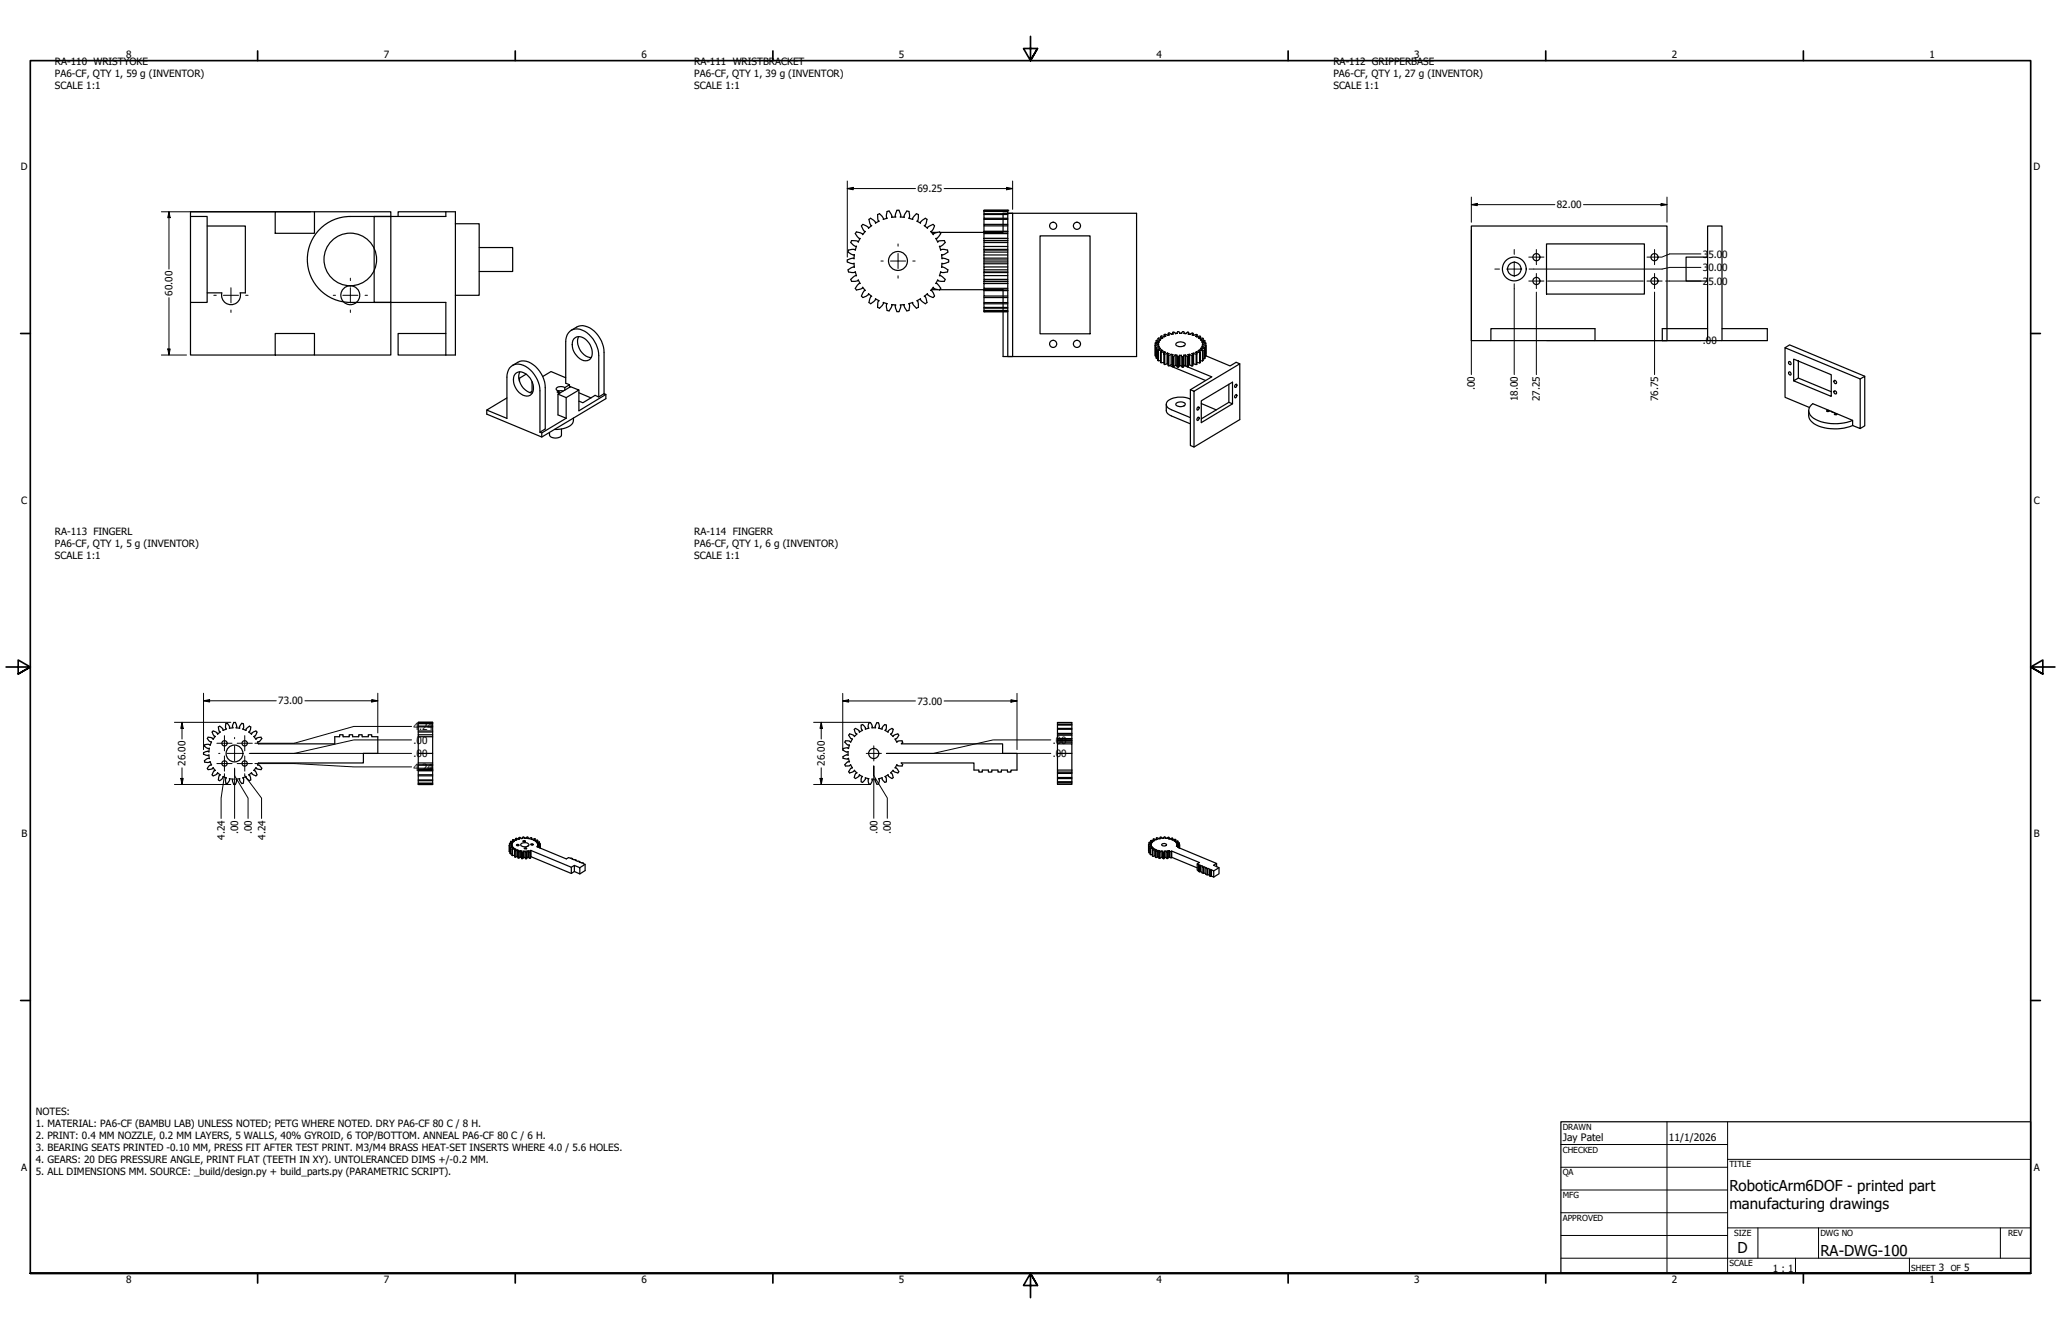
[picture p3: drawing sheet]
<svg xmlns="http://www.w3.org/2000/svg" width="864mm" height="559mm" viewBox="0 0 864 559" stroke-linecap="round" stroke-linejoin="round" font-family="sans-serif">
<!-- layer: Visible (ANSI) -->
<g fill="none" stroke="#000" stroke-width=".51">
<path d="M79.8 90.7h7v36h-7zM86.8 94.7h16v28h-2.2a4 4 0 0 1-3.8 4.9 4 4 0 0 1-3.8-4.9h-6.2M115.3 88.7h-35.5v2M115.3 88.7h16.5v9h-16.5zM131.8 88.7h32v2M156.8 90.7h7v36h-7zM186.8 88.7h-20v2M186.8 88.7v2h-40a18 18 0 0 0-18 18 18 18 0 0 0 18 18h40v22M186.8 88.7h4v60h-4M190.8 93.7h10v30h-10M360.4 99.9l-.7 1.5a2.68 2.68 0 0 0-2.9-.6l-.3 .8a2.79 2.79 0 0 0 2.4 1.5l-.5 1.7a2.83 2.83 0 0 0-2.9-.1l-.2 .9a2.84 2.84 0 0 0 2.7 1.1l-.2 1.7M361.6 94l-.7 .6a2.84 2.84 0 0 0 1.7 2.4l-1.1 1.3a2.92 2.92 0 0 0-2.6-1.1l-.5 .7a2.8 2.8 0 0 0 2 2"/>
<path d="M361.6 94a2.79 2.79 0 0 1 2.3 1.6l1.3-1.1M364.8 91.4a2.8 2.8 0 0 1 2 2.1l1.5-.8M364.8 91.4l-.7 .5a2.92 2.92 0 0 0 1.2 2.7M367.7 89.9l.2 2.1 .5 .6M371.7 88.6l.9-.2a2.82 2.82 0 0 1 1 2.7l1.7-.2a2.86 2.86 0 0 1 .6-2.8h.8a2.66 2.66 0 0 1 .6 2.8l1.6 .2a2.72 2.72 0 0 1 1.1-2.7l.8 .2a2.83 2.83 0 0 1 0 2.8l1.6 .5a2.79 2.79 0 0 1 1.6-2.4l.8 .4a2.68 2.68 0 0 1-.6 2.7M371.7 88.6a2.7 2.7 0 0 0 0 2.8l-1.6 .5a2.56 2.56 0 0 0-1.8-2.3l-.6 .3M384.2 92.7l1.5 .8a2.8 2.8 0 0 1 2-2.1l.7 .5-.5 2.1-.6 .6M387.3 94.5l1.3 1.1a2.79 2.79 0 0 1 2.4-1.6l.6 .6a2.76 2.76 0 0 1-1.6 2.4l1.1 1.3a2.44 2.44 0 0 1 2.7-.9l.4 .5a2.87 2.87 0 0 1-2.1 2M390.3 97.3h2.5M392.1 99.9l.8 1.5 .7-.5 2.1-.1 .4 .8a3 3 0 0 1-2.5 1.6l.6 1.6a2.78 2.78 0 0 1 2.9 0l.1 .8a2.82 2.82 0 0 1-2.7 1.1l.2 1.7M393.8 97.3h26.5v-8h4v60.1M412.3 88.1h10v.3h-10z"/>
<path d="M412.3 88.4l10 .2v.7M412.3 88.6v.9h10M412.3 89.5v.4h10M412.3 89.9v1.5h10M412.3 91.4v.5h10M412.3 99.9h10zM412.3 97.9v2.9h10h-10v.8h10M412.3 91.9v2.1M412.3 94.6v2.6M412.3 88.1h10M422.3 96.9h-10l10 .1M422.3 94h-10v.6h10"/>
<path d="M422.3 97.2h-10v.7h10M422.3 88.4v.2M435.8 98.8h21v41h-21zM616.5 94.7h82v48h-30.2v-5h-43.6v5h-8.2zM715.5 94.7h6.1v48h-6.1zM200.8 103.7h14v10h-14M355 109.7a2.86 2.86 0 0 0 2.8 .6l.2 1.7a2.82 2.82 0 0 0-2.6 1l.1 .9a2.9 2.9 0 0 0 2.9 0l.5 1.6M355 108.9v.8M357.9 108.4a2.74 2.74 0 0 0-2.9 .5M358.9 115.5a2.65 2.65 0 0 0-2.4 1.5l.3 .9a3 3 0 0 0 2.9-.6M359.6 117.2l.8 1.5a2.88 2.88 0 0 0-2 2.1l.4 .7 2.1-.5 .6-.7 1.1 1.4a2.76 2.76 0 0 0-1.7 2.3l.7 .6M392.9 117.3l-.8 1.4a2.96 2.96 0 0 1 2.1 2.1l-.5 .7-2.1-.5-.6-.7-1 1.4a2.84 2.84 0 0 1 1.6 2.3l-.6 .6a2.76 2.76 0 0 1-2.4-1.6l-1.3 1.1"/>
<path d="M393.6 115.5a2.65 2.65 0 0 1 2.4 1.5l-.3 .8a2.68 2.68 0 0 1-2.8-.5M394.7 108.4a2.61 2.61 0 0 1 2.8 .5M397.5 108.9v.8M397.5 109.7a2.87 2.87 0 0 1-2.8 .6l-.2 1.7a2.84 2.84 0 0 1 2.7 1l-.2 .9a2.83 2.83 0 0 1-2.9 0l-.4 1.6M412.3 113v.9h10M412.3 117v.9h10h-10v.8h10h-10v2.1h10M412.3 104.5v.3h10M412.3 104.8v.8h10M412.3 108.1v2.4M412.3 101.6v2.9M412.3 105.6v2.5M412.3 110.5v1.3"/>
<path d="M412.3 113.9v1.5M412.3 103.3h10M412.3 106.8h10M412.3 114.2h10M412.3 104.5h10M412.3 108.9h10M412.3 109.7h10M412.3 108.1h10M412.3 110.5h10M422.3 111.8h-10v1.2h10M422.3 115.4h-10v1.6h10M648 102.2h41v21h-41z"/>
<path d="M715.5 107.7h-9v10h9M79.8 126.7v22h35.5M115.3 139.7h16.5v9h-16.5zM163.8 126.7v22h-32M186.8 139.7h-20v9h20M239.3 138.4a7 7 0 0 1 10.6 1.3l2.1 3.2 1 3.5 .1 18.5M364.8 127.3a2.91 2.91 0 0 0 2-2.1l1.6 .8-.5 .6-.2 2.2 .9 .3a2.79 2.79 0 0 0 1.5-2.4l1.6 .5a2.76 2.76 0 0 0 0 2.8M365.2 124.1l-1.3-1.1a2.79 2.79 0 0 1-2.3 1.7M365.3 124.1a2.48 2.48 0 0 0-1 2.8l.5 .3M375.3 127.7l-1.7-.1a2.84 2.84 0 0 1-1 2.6l-.9-.1M375.3 127.8a2.63 2.63 0 0 0 .5 2.8h.9l.7-2.1-.1-.7M377.2 127.7l1.7-.1a2.82 2.82 0 0 0 1.1 2.6l.8-.1"/>
<path d="M382.4 126.7l-1.6 .5a2.9 2.9 0 0 1 .1 2.8M382.5 126.7a2.65 2.65 0 0 0 1.5 2.4l.8-.3a2.63 2.63 0 0 0-.6-2.8l1.5-.8a2.96 2.96 0 0 0 2 2.1M387.3 124.1l.6 .6 .5 2-.7 .5M390.3 121.3h2.5M393.8 121.3h26.5v28.1h55.9v-60.1h-53.9v60.1M412.3 120.8v.7h10M412.3 121.7v2.3h10M412.3 124v.7h10M412.3 124.7v2h10M412.3 126.7v.6h10M412.3 127.3v1.5h10M412.3 128.8v.3h10"/>
<path d="M412.3 129.1v.9h10M412.3 130l10 .2M412.3 130.2v.4h10h-10M412.3 121.5v.2M422.3 121.7h-10h10M489.5 139.6l.3 .6M490.9 140l-1-.6-.4 .2v.8M491.4 139.5v.4M491.4 139.9l-.5 .1M492.5 139.8h.1M492.6 139.6l-.7-.5-.5 .1v.6M494.4 139.5l-.5-.6h-.4l-.2 .7-.8 .2"/>
<path d="M494.4 139.6h.6M495 139.5l.6-.6h.4l.1 .8 .8 .1M496.9 139.6l.7-.5 .4 .1v.6M498 140l.7 .1M498.1 139.5v.5M498.6 140l1-.5 .3 .1v.9M499.9 139.6l-.2 .7M715.5 137.7h-19v5h19M721.6 137.7h18.9v5h-18.9M214.7 153.1a6.9 6.9 0 0 1 10.5 1.3l2.2 3.3 .8 2.3 .3 2.4v17.3l-2.2 1.3M216.3 156.3a4.5 4.5 0 0 1 5.8 2.1 5.4 5.4 0 0 1 0 7.2 5.1 5.1 0 0 1-6.3-3.7l-.6-1.9a4 4 0 0 1 1.1-3.7zM217.7 158.4v1.3"/>
<path d="M217.8 155.8a6.8 6.8 0 0 0 5.3 8.8M220.5 156.7l-2.8 1.7-.3-.1M222.9 159.9v4l-.8 .6M227.4 157.7l3.5-2.1 6.1 2.6M240.4 142a3.7 3.7 0 0 1 5.7 .8 6.1 6.1 0 0 1 1.2 7.6 3.9 3.9 0 0 1-5.7-1.5 6.1 6.1 0 0 1-1.2-6.9zM242.4 141a6.8 6.8 0 0 0 5.3 8.8M484.1 144.6v4.6zM484.1 143.8l1.2 .2M484.1 144.8l1.3 .1M484.1 149.2h.3M484.4 145.6l.2 4.6zM484.4 142.7l1.1 .4"/>
<path d="M484.6 145.8h1.2M484.6 150.2h.5M485.1 146.6l.2 4.5zM485.2 141.8l1 .4M485.3 144.3l-1.2 .3M485.3 144l.2 .4zM485.4 145.3l.1-.5v.5M485.5 145.3l-1.1 .3M485.5 143.1v.4zM485.5 144.8v.5M485.6 143.5l-1.5 .1v1M486 145.7l.3 .4-1.2 .5"/>
<path d="M486 146.2v-.5l-.2 .5M486.2 142.4l.1-.2-.3 .4h-1.4l-.2 .9M486.3 147.4l.2 .2v4.4l-.2-.2zM486.3 151.1h-1M486.3 140.9l.8 .5M486.7 146.6l-1.4 .1M486.7 146.6l.5 .3-.9 .5M486.7 147.1v-.5v.5M487.1 141.6l.2-.1-.5 .3-1.3-.2-.3 .9M487.7 148.2l.4 .1v4.4l-.4-.2zM487.7 151.8l-1.2 .2M487.7 147.4l-1.2 .2"/>
<path d="M487.8 147.3l.6 .3-.7 .6M487.8 148v-.7l-.1 .8M487.8 141l-1.1-.3-.4 .2v.8M487.8 140.1l.5 .7M488.3 140.9l.2-.1-.7 .2M489.1 147.9l.7 .2-.4 .7M489.1 147.9v4.4zM489.1 152.3l-1 .4M489.1 148l-1 .3M489.1 152.3l.3 .3M489.1 152.2l.3 .1M489.4 148.8l.4 .1v4.4l-.4-.1z"/>
<path d="M489.8 140.3l-.5 .2-1.1-.5-.4 .1v.9M490.2 153.1l14.9 6.3M490.7 152.8l-.9 .5M490.7 148.5l-.9 .4M490.7 152.7l.5 .1M491.2 148.9l.1 4.7M491.3 149.2l.4 .1v4.4l-.4-.1zM491.3 149.2l.2-.7-.8-.1v4.4M492.4 153.1l-.7 .6M492.4 148.8l-.7 .5M492.4 153l.7 .1M492.8 143.8a2.57 2.57 0 0 1 3.8 .5 2.69 2.69 0 0 1-3.9 .2z"/>
<path d="M493.1 148.9v4.3l.2 .6M493.1 148.8l.2 .7M493.1 148.8l-.7-.1v4.4M493.3 149.5h.5v4.4l-.5-.1zM493.8 153.9l.5-.7-.1-4.4h.8l-.1 4.4 .5 .7M494.3 148.9l-.5 .6M494.3 153.2h.6M494.9 148.9l.5 .6M495.4 149.5h.5v4.3l-.5 .1zM496.1 148.8l.7-.1v4.4M496.1 148.9v4.3l-.2 .6M496.1 148.8l-.2 .7"/>
<path d="M496.1 153.1h.1M496.2 153.1l.9 .4M496.8 148.8l.7 .6M496.8 153.1l.3 .4M496.8 153l-.6 .1M497.1 153.5l.5 .2M497.6 153.7l10.1 4.2-8.9 5.4M497.9 149.3l-.2-.8 .8-.1v4.4l.9 .5M497.9 153.6v-4.3l-.4 .1v4.3M498 148.9v4.3l-.4 .5M498.5 148.5l.9 .5M498.5 152.7l-.5 .1"/>
<path d="M498.6 140.1h.1M499.4 149l.4-.2v4.4l-.4 .1zM499.7 140.3l.5 .2M500.1 148v4.4M500.1 148l-.7 .1 .4 .7M500.1 152.3v.1M500.1 148v4.3M500.1 152.3l-.3 .1M500.1 152.4l1.1 .3M500.1 148l1.1 .4M500.2 140.5l1.4-.3v.8M500.2 140.5h.1"/>
<path d="M501.1 140.9l.4 .3 1.3-.4 .2 .9M501.2 148.4l.3-.1v4.3l-.3 .1zM501.5 147.3l-.7 .3 .7 .7v-.9M501.5 147.3v.1M501.5 147.3v.8M501.5 151.8l1.2 .2M501.5 147.4l1.2 .3M501.6 140.2l-.5 .6M502.3 141.7l-.1-.2 .4 .4M502.5 146.6l.1 .6M502.5 146.6l-.5 .4 1 .5M502.5 146.6v.5"/>
<path d="M502.6 146.7l1.3 .2M502.7 141.8l1.3-.1 .2 .9M502.7 141.8l-.1 .1M502.7 147.7v4.3M503 151.1l.9 .1M503 147.5v4.4l-.3 .1M503 147.5l-.3 .2M503 141l-.7 .5M503.2 142.6l-.2-.3 .4 .4 1.4-.1 .1 1M503.3 145.8l.1 .5M503.3 145.8l-.3 .4 1.1 .5M503.3 145.8v.4"/>
<path d="M503.4 145.9h1.4M503.6 143.1l.2 .5zM503.7 145l.2 .4M503.7 145v.4M503.7 145l.1 .4M503.8 143.6l1.5 .2v4.4M503.8 145.4l1.1 .3M503.9 144v.5zM503.9 146.9l.2-.2v4.3l-.2 .2zM504.1 144.4l1.2 .3M504.1 150.2l.8-.1v-4.4l-.1 4.5M504.2 141.9l-1 .4"/>
<path d="M504.9 142.8l-1.1 .4M505.2 144.9l-1.3 .1M505.3 149l10.1 4.3 2.6-1.5 1.5 .6v23.4l-19.2 11.5M505.3 149l-.4 .3M505.3 143.8l-1.2 .3M505.3 149v-4.3l-.1 4.5M519.5 152.4l-19.2 11.5M624.7 142.7h43.6M748 145.7l1.9-1.2 31.5 13.1M753.6 151.2v7.2l-2 1.1v-9.1l15.7 6.6v9.1l-15.7-6.6M753.6 158.4l13.7 5.7M768.7 159.3l.7 .5 .2 .6a.7 .7 0 0 1-1-.1 .7 .7 0 0 1 .1-1z"/>
<path d="M779.5 158.8l1.9-1.2v20.8l-1.9 1.1M212.4 166.7l-8.4 5.1 8.4 3.5v-17.3a4.9 4.9 0 0 1 2.4-5 4.9 4.9 0 0 1 5.5 .5 12.9 12.9 0 0 1 6 10.2v17.3M223.1 160.3l-.2 .1M233.8 165.1l5.3-3.1 3.5 1.4-5.4 3.2zM233.8 165.1v8.7l3.4 1.4M234 163.8h2M234.2 163.8v.7M234.2 163.8l-.7 .4 1.1 .5M235.3 179.7v2.5a3.1 3.1 0 0 1-5 0v-1M236.7 162.4a2.87 2.87 0 0 0-3.7 .4 1.08 1.08 0 0 0 1.2 1M236.7 162.4v1M237.2 175.2l-10.2 6.2-.7-.4"/>
<path d="M237.2 166.6v8.6M238.6 162.2v-1l-1.9 1.2M238.6 161.2l-1.6-.7v-17.3a4.9 4.9 0 0 1 2.5-4.9 4.9 4.9 0 0 1 5.5 .4 12.8 12.8 0 0 1 5.9 10.3v17.3M240.3 175.1a3.6 3.6 0 0 1-3.3 4.2l-4.7 .6M242.6 163.4v8.7l11.3-6.9-.8-.3M242.6 164.5l5 2.2M253.1 164.9l-2.2 1.4-1.5-.7-5.2 3.1-1.6-.7M253.9 165.2v1.8l-26.9 16.1-23-9.6v-1.7M488.7 169.4v2.6a2.55 2.55 0 0 0 2.2 2.2l7.9 3.3M492.8 169a2.94 2.94 0 0 1 3.8 .1 2.24 2.24 0 0 1-3.6 .8l-.3-.3zM498.8 163.3l1.5 .6v23.4l-1.5-.7zM498.8 167.1a9.4 9.4 0 0 0-9.8 1.2 2.2 2.2 0 0 0 1.9 3.3l7.9 3.3"/>
<path d="M502 174.8a.63 .63 0 0 1 .4 .8 .63 .63 0 0 1-.9 .3zM502 170.4l.5 .4-.7 1-.3-.5zM503.4 169l6.3 2.7M514.9 161v7.5l1.5 .7v-9.1l-13 7.8v9.1l13-7.8M514.9 168.5l-11.5 7M517.7 165.5l.2-.2a.73 .73 0 0 1 .3 .8 .73 .73 0 0 1-.7 .5l-.2-.5zM517.7 161.1l.2-.1a.61 .61 0 0 1 .3 .8 .61 .61 0 0 1-.9 .3zM757.9 172a5.5 5.5 0 0 0 4.2 6.5 20.6 20.6 0 0 0 14.2-.3M758.2 170.7l-10.2-4.3v-20.7l31.5 13.1v20.7l-3.2-1.3v-2.1l-7.7-3.3M765.4 172l.8-.1 .2 .2-.7 .3zM767.3 172.3l1.3 .5M767.3 172.3l-7.7-3.2a3.4 3.4 0 0 0-1.7 3.1 3.4 3.4 0 0 0 2 3 19 19 0 0 0 16.4 .9"/>
<path d="M768.5 163.8a.7 .7 0 0 1 .9 .3 .7 .7 0 0 1-.2 .9l-.7-.5zM768.7 173.4l.5-.2 .5 .3-.7 .2zM227 181.4v1.7M85.8 312l-.2 .6a2.06 2.06 0 0 0 2.2 .8M86.9 309.4l.3-.6a2.01 2.01 0 0 1 2.1 .9M86.9 309.4a2.14 2.14 0 0 0 1.7 1.4l-.5 1.4a1.94 1.94 0 0 0-2.2-.3M87.6 315a1.82 1.82 0 0 0-2.3 .5v.4l1 .5 1.2-.1 .2 1.5M87.7 313.5l-.2 1.5M87.8 317.8a1.74 1.74 0 0 0-2.1 1.1l.1 .4M88.1 319l.5 1.4a1.88 1.88 0 0 0-1.7 1.4l.3 .6a2.03 2.03 0 0 0 2.1-.9M88.1 319a2.14 2.14 0 0 1-2.2 .3M88.9 306.6a2.16 2.16 0 0 0 1.3 1.9l-.9 1.2"/>
<path d="M91.5 304.5l.6-.3a2.17 2.17 0 0 1 1.4 1.8l1.4-.6M91.5 304.5a2.17 2.17 0 0 0 .8 2.1l-1.2 1-.7-1-1.1-.4-.4 .5M98 302.6a2.03 2.03 0 0 0-.4 2.3l-1.5 .2a1.92 1.92 0 0 0-.9-2.1l-.6 .2a2.06 2.06 0 0 0 .3 2.2M98.6 302.6h-.7M98.6 302.6a2.14 2.14 0 0 1 .3 2.3l1.5 .2a2.16 2.16 0 0 1 .9-2.1l.6 .2M102 303.1a2.03 2.03 0 0 1-.3 2.3M104.5 304.2l.6 .3-.1 1.1-.8 1 1.2 1a2.06 2.06 0 0 1 1.9-1.4M104.5 304.2a2.12 2.12 0 0 0-1.4 1.8l-1.4-.6M107.2 306.2l.5 .5M107.7 306.6a2.06 2.06 0 0 1-1.4 1.9l.9 1.2a2.03 2.03 0 0 1 2.2-.9l.3 .6M108.3 319.6l-.4 .8 .8 .2 1 1.2-.4 .6a2 2 0 0 1-2-.9M108.3 311.6h32v-3h2v-.8h1.5v.8h2.5v-.8h1.5v.8h2.5v-.8h1.5v.8h2.5v-.8h1.5v.8h2.5v7h-6v4h-44"/>
<path d="M109.7 309.4a2.12 2.12 0 0 1-1.8 1.4l.4 .8M175.3 307.8h6v.8h-6zM175.3 308.6v7h6v-7M175.3 315.6v4h6v-4M175.3 307.8v-5.2h6v5.2M175.3 319.6v.8l6 .1M175.3 303h6M175.3 303.1h6M175.3 304.2h6M175.3 304.5h6M175.3 306.2h6M175.3 306.6h6"/>
<path d="M181.3 319.6v.8M353.2 314.2l1.3 .8 .9-.2M353.3 313.6l-.1 .7M354.2 310.4l-.2 .6a2.02 2.02 0 0 0 2 1.1M354.3 310.3a1.89 1.89 0 0 1 2.1 .6M355.4 314.9v1.5M355.4 316.4a1.85 1.85 0 0 0-2.2 .8l.1 .4a2.01 2.01 0 0 0 2.2 0M355.5 317.7l.5 1.4-1.2 .4-.8 .8 .2 .6a1.96 1.96 0 0 0 2.2-.6M355.9 312.1l-.4 1.5a2.02 2.02 0 0 0-2.2 0M357.9 305.5l.6-.4a2.03 2.03 0 0 1 1.6 1.6M357.9 305.5a1.89 1.89 0 0 0 1.2 2l-1.1 1.1M358 308.5l-.2-.5-1.8-.6-.4 .6a1.96 1.96 0 0 0 1.6 1.6l-.8 1.3"/>
<path d="M360.9 303.7a2.07 2.07 0 0 0 .5 2.2l-1.3 .8M364.1 302.8l-.3 1 .2 1.3-1.4 .4a1.78 1.78 0 0 0-1.4-1.9l-.4 .2M364.7 302.7l-.6 .1M364.7 302.6a2.25 2.25 0 0 1 .7 2.3M365.4 304.9h1.5M367.5 302.6a1.99 1.99 0 0 0-.6 2.3M367.5 302.7l.6 .1M368.1 302.8a1.96 1.96 0 0 1 .1 2.3M368.2 305.1l1.4 .4M371.4 303.8l-.6-.3a2 2 0 0 0-1.2 1.9M371.4 303.7a2.05 2.05 0 0 1-.6 2.3l1.3 .7a2.01 2.01 0 0 1 1.7-1.6l.5 .4M374.3 305.5a1.99 1.99 0 0 1-1.1 2l1 1.1"/>
<path d="M376.2 307.5l.4 .5a2.16 2.16 0 0 1-1.6 1.6l.8 1.3a2.07 2.07 0 0 1 2.2-.6M376.2 307.4l-1.7 .6-.3 .5M378 310.4l.3 .5-.7 .7h42.5v4h6v7h-2.5v.8h-1.5v-.8h-2.5v.8h-1.5v-.8h-2.5v.8h-1.5v-.8h-2.5v.8h-1.5v-.8h-2v-3h-30.5l.7 .7-.3 .6M443.1 315.6v-4h6v4M443.1 302.8l6-.2h-6v7M443.1 310.9h6v.7M443.1 307.2l6 .2M443.1 305.1h6v.4h-6M443.1 309.4h6l-6 .2M443.1 307.4h6v.6h-6M443.1 309.6v.7h6v-.7M449.1 310.9v-.6h-6v1.3"/>
<path d="M449.1 302.8v.7h-6M449.1 303.5v.2h-6M449.1 303.7v1.4M449.1 305.5v1.7M449.1 308v1.4M88.9 324.6l.4 .4M89.3 321.6l.9 1.2a1.9 1.9 0 0 0-1.3 1.7M91.5 326.7l.6 .3 .9-.6 .5-1.1 1.4 .5a1.81 1.81 0 0 0 .1 2.4l.2 .1M92.3 324.5a2.15 2.15 0 0 0-.8 2.2M92.3 324.6l-1.2-.9a1.9 1.9 0 0 1-1.8 1.3M96.1 326.2l1.5 .2M96.1 326.1a1.98 1.98 0 0 1-.9 2.1"/>
<path d="M97.7 326.3l-.2 1.3 .5 1h.6a2.11 2.11 0 0 0 .3-2.3M100.4 326.2l-1.5 .2M100.5 326.1a1.98 1.98 0 0 0 .8 2.1M101.9 328.1l-.6 .2M104.2 324.6l1.2-.9a2.16 2.16 0 0 0 1.9 1.3M104.2 324.5a1.86 1.86 0 0 1 .7 2.3l-.4 .2M104.5 327a2.15 2.15 0 0 1-1.4-1.7l-1.4 .5 .4 .7-.1 1.5M107.2 321.6l-.9 1.2 .6 .1 .4 .6 .4 1-.5 .5M175.3 322.7v5.9h6v-5.9M175.3 322.4v.3M175.3 321.8h6M175.3 322.4h6"/>
<path d="M175.3 322.7h6M175.3 322.9h6M175.3 324.5h6M175.3 325h6M175.3 326.7h6M175.3 327h6M175.3 328h6M175.3 328.2h6M181.3 320.4v2M181.3 320.4h-6v2M181.3 322.4v.3M356.4 320.3l.8 1.3a1.97 1.97 0 0 0-1.6 1.7l.4 .5 1.8-.6 .2-.6"/>
<path d="M358 322.7l1.1 1.1M359.1 323.7a1.89 1.89 0 0 0-1.2 2l.6 .4a2.16 2.16 0 0 0 1.6-1.6M360.1 324.5l1.3 .7a1.85 1.85 0 0 0-.4 2.4l.4 .1M364 326.1l-.2 1.3 .3 1 .6 .1a2.21 2.21 0 0 0 .7-2.2l1.5 .1a1.78 1.78 0 0 0 .8 2.1h.4a2.03 2.03 0 0 0 .1-2.4M364.1 326.2l-1.5-.4a2.1 2.1 0 0 1-1.2 1.9M369.6 325.8l-1.4 .4M369.6 325.8a2.1 2.1 0 0 0 1.2 1.9M371.4 327.5l-.6 .2M373.2 323.8l1-1.2a2.1 2.1 0 0 0 2 1.2M373.2 323.7a2 2 0 0 1 1.1 2l-.5 .4a2.16 2.16 0 0 1-1.7-1.6l-1.3 .7a2.07 2.07 0 0 1 .6 2.3M375 321.6a1.94 1.94 0 0 1 1.6 1.7l-.4 .5M378 320.9a2.07 2.07 0 0 1-2.2-.6l-.8 1.4"/>
<path d="M443.1 322.6v-7h6v7M443.1 323.4v5.1l6-.1M449.1 322.6h-6v.8h6M449.1 323.4v.4h-6M449.1 323.8l-6 .2M449.1 324v1.7h-6M449.1 325.7v.4h-6M449.1 326.1v1.4h-6M449.1 327.5v.2h-6M449.1 327.7v.7h-6M449.1 322.6v.8M213.4 356.7l.3 .2"/>
<path d="M213.4 354.3h1M213.5 353.4l.8 .2M213.5 353.4v.7M213.7 354.9l.2 2.7M213.7 354.9l.2 .1M213.9 357.6l.6 .1M213.9 355h.9M213.9 355v2.6M213.9 352.6l.7 .3M213.9 352.6v.6M214.3 353.6h.3v.3l-1.2 .2v2.7M214.3 353.6v.3"/>
<path d="M214.4 354.3v.3M214.5 354.6l-.8 .3M214.5 355.7l.2 2.7M214.5 355.7l.2 .1M214.6 354.3v.3M214.6 354.3l.2 .3h-.3M214.6 354.3h-.2M214.6 352.9h.3l-.2 .4M214.6 352.9v.4M214.7 353.3l-1.2 .1M214.7 355.8v2.6M214.8 355v.4"/>
<path d="M214.8 351.9l.5 .3M214.8 351.9v.5M215 355l.3 .3h-.2M215 355h-.2M215 355v.3M215.1 355.3l-.6 .4M215.3 352.2l.3 .1-.4 .3h-1.3M215.3 352.2v.3M215.6 358.3l-.9 .1M215.6 355.7l-.9 .1M215.6 355.7v2.6M215.6 356.3v2.6l.3 .1"/>
<path d="M215.6 358.2v.1M215.6 356.3l.3 .1M215.7 355.5l.5 .3-.6 .5M215.7 355.5l-.1 .2M215.7 355.5v.6M215.9 356.4v2.6M216 351.3h.8l.3 .3 .6-.2-.1-.1M216 351.3l.3 .4M216 351.3v.7M216.3 351.7l.2 .1-.5 .2-1.2-.1M216.3 351.7v.2M216.7 358.8l-.8 .2"/>
<path d="M216.7 356.2l-.8 .2M216.7 356.2v2.6M216.7 356l.7 .2-.4 .5M216.7 358.6l.3 .1M216.7 358.6v.2M216.7 356v.2M216.7 356v2.6M217 356.7v2.6l.4 .1M217 356.7l.4 .2M217.4 356.9v2.5M217.5 351v.5M217.6 351.3v.2"/>
<path d="M217.9 356.5l-.5 .4M217.9 359h.6M218.4 353.4a2.27 2.27 0 0 1 3.3 .5 2.26 2.26 0 0 1-3.5 0zM218.5 356.7l.1 3M218.6 357.1l.1-.6-.8-.1v2.7l-.5 .3M218.6 359.7h.3M218.6 357.1h.3M218.6 357.1v2.6M218.9 351v.2M218.9 357.1v2.6M219.1 352.2l.8-.1 .3 .3-.7 .2zM219.4 356.7v2.6l-.5 .4"/>
<path d="M219.4 356.7l-.5 .4M219.4 359.2h.6M219.4 356.7h.6M219.6 355.2l.9-.1 .2 .3-.7 .2zM219.8 351l-.7-.4v.6l-.7 .1-.6-.5h-.3l.1 .5M219.8 351h.6M219.8 351v.2M220 356.7v2.6l.3 .4M220 356.7l.3 .4M220.3 357.1v2.6M220.4 351l.8-.4v.6l.7 .1 .9-.3-.4 .5 .7 .2 1.1-.3M220.4 351v.2"/>
<path d="M220.7 357.1v-.6l.7-.1v2.8l.6 .3M220.7 359.7h-.4M220.7 357.1h-.4M220.7 357.1v2.6M220.9 356.7l-.2 3M221.3 351v.3M221.4 356.6l.6 .3M221.4 359l-.5 .1M222 356.9v2.6M222.3 359.3l-.3 .2M222.3 358.8h.1M222.3 356.7v2.8"/>
<path d="M222.4 353.6l.5-.2 .6 .4-.7 .2zM222.4 356.2v2.6l17 7.1 1.3-.8M222.4 356.2l17 7.1v2.6M222.4 356.2l-.3 .1 .2 .6h-.3M222.8 351v.6M223.8 351.9h-.2l.6 .1M223.8 351.9v.1M224.2 352h1.1M224.2 351.4l-.4 .5M224.2 351.4v.7M224.7 352.4h-.2l.4 .4h1.2M224.7 352.4v.3"/>
<path d="M225.2 354.5l-.2 .2 12.3 5.1 1-.6 1 .2 .6 .5M225.2 354.5l.2 .1M225.2 354.5v.2M225.3 352l-.6 .4M225.3 352v.7M225.3 353.9v.2M225.4 353.1h-.4l.2 .3 1.2 .1v1.8M225.4 353.1v.3M225.4 354.6v.2M225.6 354.1l.7 .2M225.6 353.8h-.3l-.1 .3h.4M225.6 353.8v.3"/>
<path d="M226.1 352.8l-.7 .3M226.1 352.8v.6M226.3 354.5l-.9 .1M226.3 354.3v.9v-.7M226.3 354.3v.2M226.4 353.6l-.8 .2M239.9 359.7l-.3 .1 1.3 .2 .5 .6M481.3 353.8l.9 .1M481.3 353.8l.1 2.6M481.4 354.5l.1 2.8M481.4 354.5l.1 .1M481.5 354.6l.8 .1"/>
<path d="M481.5 354.6v2.7h.4M481.5 353l.8 .3M481.5 353v.6M481.9 355.3l.2 2.7v-2.6M481.9 355.3l.2 .1M482.2 352.2h1M482.2 352.2l.6 .4M482.2 354.3l-.8 .2M482.2 352.2v.6M482.2 353.9v.4M482.3 353.3l.2-.1-.1 .4-1.1 .2M482.3 353.3v.3"/>
<path d="M482.3 354.7v.3M482.4 353.9h-.2M482.4 353.9l.1 .4h-.3M482.4 353.9v.4M482.6 355l-.7 .3M482.6 354.6l-.3 .1M482.6 354.6l.3 .4h-.3M482.6 354.6v.4M482.8 352.6h.2l-.3 .3-1.2 .1M482.8 352.6v.3M482.9 356v2.6l.2 .1v-2.6M482.9 357.9l-.8 .1"/>
<path d="M482.9 356l.2 .1M483 355.3l-.9 .1M483 355.3v.6M483.2 355.2l.4 .3-.7 .5M483.2 355.2l-.2 .1M483.2 355.2v.5M483.2 351.5l.4 .4M483.2 351.5v.7M483.6 351.9l.3 .1-.7 .2M483.6 351.9v.3M483.9 355.9l-.8 .2M483.9 355.9l.2 2.5"/>
<path d="M483.9 358.5l-.8 .2M484.1 355.8l.5 .2-.5 .6M484.1 355.8l-.2 .1M484.1 355.8v2.6M484.1 358.4v.1M484.1 356.6v2.6h.3v-2.6M484.1 356.6h.3M484.4 356.6l.7-.2v2.4M484.6 351l1 .4 .7-.1-.1-.6 .3-.1 .5 .5M484.6 351l.2 .5M484.6 351v.7M484.8 351.5l-.4 .3-1.2-.3"/>
<path d="M484.8 351.5v.1M485.1 359l-.7 .2M485.1 358.8l.5 .1M485.6 356.9l.2-.5-.7-.2v2.6M485.6 356.9v2.6l.4 .1v-2.6M485.6 356.9l.4 .1M485.6 356.7v2.8M486.1 351v.3M486.5 356.6l-.5 .4M486.5 356.6v2.6l-.5 .4M486.5 356.6l.6 .1M486.5 359.1h.6"/>
<path d="M486.9 353.6l1-.3 .9 .5a1.21 1.21 0 0 1-2.1 0zM487 351.1v.1M487.1 356.7l.3 .4M487.1 356.7v2.6l.3 .4M487.4 357.1v2.6h.3v-2.6M487.4 357.1h.3M487.6 351l.3-.4 .5 .4-.1 .2 .7-.1M487.6 351l-.6 .1M487.6 351v.2M488 356.7l-.3 .4M488 356.7v2.6l-.3 .4M488.4 351v.2"/>
<path d="M488.6 356.6l.4 .5M488.6 356.6v2.6l.4 .5M488.6 356.6l-.6 .1M488.6 359.1l-.6 .1M489 351.1l.5-.4 .3 .1v.4M489 351.1v.1M489.3 357v2.6l-.3 .1v-2.6M489.3 357l-.3 .1M489.5 356.7l-.2 2.9M489.8 351.2v.2M489.9 351v.4M490 356.3l-.7 .1v.6"/>
<path d="M490 356.4l.7 .3M490 356.3v2.7v-2.6M490 359l.7 .3M490 356.3v.1M490 358.9l-.5 .1M490.7 356.7l.2-.2 11.7 4.8-1 .6M490.7 356.7v2.6h.2v-2.6v2.6M490.9 359.1l10.7 4.4M491.1 351.6l.4 .3 1.1-.2M491.1 351.6v.2M491.4 351.2l-.3 .4M491.4 351.2l-1.1 .3-.7-.2 .2-.1"/>
<path d="M491.4 351.2v.7M492.2 352.1l-.3 .1 .5 .3 1.2-.1M492.2 352.1v.3M492.6 351.7l-.4 .4M492.6 351.7v.7M493 353.1l1.2 .2M493 352.7h-.4l.4 .4M493 352.7v.4M493.1 354.1v.4M493.1 354.1l-.1 .4h.3M493.1 354.1l.2 .1M493.3 354.5l.7 .2"/>
<path d="M493.3 353.4h-.2v.4l1.2 .1M493.3 353.4v.4M493.3 354.2v.3M493.6 352.4l-.6 .3M493.6 352.4v.6M493.9 354.9v.2M494 354.7l-.5 .2 16.3 6.8-1.3 .8 2.3 1v2.5l-2.2 1.4M494 354.7v.5M494.2 353.3l-.9 .1M494.2 353.3v.6M494.3 353.9l-1 .3M494.3 353.9v1.4"/>
<path d="M240.7 362.5l2.3 1v2.6l-2.3-1zM240.7 362.5l-1.3 .8M241.4 360.3l-.2 .1 1.2 .3 .6 .5M243 360.9l-.3 .2 1.2 .2 .6 .5M244.5 361.6l-.3 .1 1 .4v2.6l-2.2 1.4M245.2 362.1l-2.2 1.4M502.2 362.4l.2-.2-.8-.3v2.6l.6 .2M502.7 362.6l.3-.1v2.6l-.3 .2zM502.7 362.6l-.5-.2v2.6l.5 .3M503 362.5l.9 .3-.2 .2M503 365.1l.7 .3M504.3 363.3l.2-.2v2.6l-.2 .2z"/>
<path d="M504.3 363.3l-.6-.3v2.6l.6 .3M504.5 363.1l1 .4-.2 .2M504.5 365.7l.8 .3M505.8 363.9l.3-.2v2.6l-.3 .2zM505.8 363.9l-.5-.2v2.6l.5 .2M506.1 363.7l.9 .5-.2 .1M506.1 366.3l.7 .3M507.4 364.6l.2-.2v2.6l-.2 .2zM507.4 364.6l-.6-.3v2.6l.6 .3M507.6 364.4l1 .4v2.6l-1-.4M509.8 361.7v1.3M510.8 363.5l-2.2 1.3"/>
<circle cx="441.3" cy="94.6" r="1.49"/>
<circle cx="451.3" cy="94.6" r="1.49"/>
<circle cx="146.8" cy="108.7" r="11"/>
<circle cx="376.3" cy="109.3" r="4"/>
<circle cx="634.5" cy="112.7" r="5"/>
<circle cx="634.5" cy="112.7" r="2.83"/>
<circle cx="643.8" cy="117.7" r="1.49"/>
<circle cx="643.8" cy="107.7" r="1.49"/>
<circle cx="693.3" cy="117.7" r="1.49"/>
<circle cx="693.3" cy="107.7" r="1.49"/>
<circle cx="146.8" cy="123.7" r="4"/>
<circle cx="441.3" cy="144" r="1.49"/>
<circle cx="451.3" cy="144" r="1.49"/>
<circle cx="750" cy="156.5" r=".65"/>
<circle cx="750" cy="152.2" r=".65"/>
<circle cx="94.1" cy="311.4" r="1.11"/>
<circle cx="94.1" cy="319.8" r="1.11"/>
<circle cx="98.3" cy="315.6" r="3.5"/>
<circle cx="102.5" cy="319.8" r="1.11"/>
<circle cx="102.5" cy="311.4" r="1.11"/>
<circle cx="366.1" cy="315.6" r="2.13"/>
<circle cx="216.9" cy="354.1" r=".42"/>
</g>
<g fill="#000">
<circle cx="422.3" cy="88.1" r=".25"/>
<circle cx="412.3" cy="117.9" r=".25"/>
<circle cx="412.3" cy="130.6" r=".25"/>
</g>
<!-- layer: Border (ANSI) -->
<g fill="none" stroke="#000" stroke-width=".7">
<path d="M431.8 15.2v10.2l-2.9-5.1h5.8l-2.9 5.1 2.9-5.1M107.9 21.3v4.1M215.9 21.3v4.1M323.8 21.3v4.1M539.8 21.3v4.1M647.7 21.3v4.1M755.6 21.3v4.1M8.6 139.7h4.1M850.9 139.7h4.1M2.5 279.4h10.2l-5.1-2.9v5.8l5.1-2.9-5.1 2.9M861.1 279.4h-10.2l5.1-2.9v5.8l-5.1-2.9 5.1 2.9M8.6 419.1h4.1"/>
<path d="M850.9 419.1h4.1M12.7 533.4v-508h838.2v508h-838.2h838.2M107.9 533.4v4.1M215.9 533.4v4.1M323.8 533.4v4.1M434.7 538.5l-2.9-5.1 2.9 5.1h-5.8l2.9-5.1v10.2M539.8 533.4v4.1M647.7 533.4v4.1M755.6 533.4v4.1"/>
</g>
<!-- layer: Title (ANSI) -->
<g fill="none" stroke="#000" stroke-width=".42">
<path d="M654 479.4h69.9M698.5 469.9v63.5M723.9 469.9v63.5M654 488.9h69.9M654 498.5h69.9M723.9 485.6h127M654 508h69.9M654 517.5h69.9M723.9 514.3h127M736.6 514.3v12.7M762 514.3v12.7M838.2 514.3v12.7"/>
<path d="M654 527h196.9M752.3 527v6.4M800.1 527v6.4"/>
</g>
<path d="M654 469.9h196.9v63.5h-196.9z" fill="none" stroke="#000" stroke-width=".51"/>
<!-- layer: Dimension (ANSI) -->
<g fill="none" stroke="#000" stroke-width=".42">
<path d="M355 79l2.5-.5v1zM355 79h28.6M355 75.8v31.9M395.6 79h28.7M421.8 78.5l2.5 .5-2.5 .5zM424.3 75.8v11.9M67.6 88.7h62.6M70.8 88.7l.5 2.5h-1zM70.8 88.7v24M616.5 85.7l2.5-.5v1zM616.5 96.3v60.6M616.5 85.7h35"/>
<path d="M616.5 82.6v10.5M663.5 85.7h35M696 85.2l2.5 .5-2.5 .5zM698.5 82.6v10.5M648.5 117.7h40.1M697.9 117.7h14.8M712.7 112h-13.1l-3.1 .7h-53.8M712.7 106.4h-13.1l-2.9 1.2M70.8 124.7v24M634.5 120.9v36M643.8 122.4v34.5M693.3 122.4v34.5"/>
<path d="M67.6 148.7h10.6M70.3 146.2h1l-.5 2.5zM648.1 142.7h64.6M85.3 293.6l2.5-.5v1zM85.3 293.6h30.5M85.3 290.4v23.6M127.8 293.6h30.5M155.8 293.1l2.5 .5-2.5 .5zM158.3 290.4v16.6M353.1 293.6l2.5-.5v1zM353.1 293.6h30.5M353.1 290.4v23.6"/>
<path d="M395.6 293.6h30.5M423.6 293.1l2.5 .5-2.5 .5zM426.1 290.4v23.6M73.1 302.6h23.6M76.3 302.6l.5 2.5h-1zM76.3 302.6v7M105 315.6h18.3M106.8 319.8h16.5l25 1.4h24.2M123.3 315.6h49.2M172.5 309.9h-24.2l-25 5.7M172.5 304.3h-24.2l-25 7h-16.5M340.9 302.6h23.6"/>
<path d="M344.1 302.6l.5 2.5h-1zM344.1 302.6v7M440.3 309.9h-24.2l-25 5.7h-19.7h68.9M73.1 328.6h23.6M75.8 326.1h1l-.5 2.5zM76.3 321.6v7M94 324.1l-1.4 10.2v8.5M98.3 324.9v17.9M98.3 324.9l5.6 9.4v8.5M98.3 322.3v2.6M102.6 324.1v.8l7 9.4v8.5M340.9 328.6h23.6"/>
<path d="M343.6 326.1h1l-.5 2.5zM344.1 321.6v7M366.1 342.8v-21.9v4l5.7 9.4v8.5"/>
</g>
<g fill="#000">
<path d="M355 79l2.5-.5v1zM421.8 78.5l2.5 .5-2.5 .5zM70.8 88.7l.5 2.5h-1zM616.5 85.7l2.5-.5v1zM696 85.2l2.5 .5-2.5 .5zM70.3 146.2h1l-.5 2.5zM85.3 293.6l2.5-.5v1zM155.8 293.1l2.5 .5-2.5 .5zM353.1 293.6l2.5-.5v1zM423.6 293.1l2.5 .5-2.5 .5zM76.3 302.6l.5 2.5h-1zM344.1 302.6l.5 2.5h-1z"/>
<path d="M75.8 326.1h1l-.5 2.5zM343.6 326.1h1l-.5 2.5z"/>
</g>
<!-- layer: Center Mark (ANSI) -->
<g fill="none" stroke="#000" stroke-width=".42">
<path d="M146.8 116.5v1M369.1 109.3h1M373.1 109.3h6.4M376.3 102.2v.9M376.3 106.2v6.3M376.3 115.5v1M382.5 109.3h1M626.4 112.7h1.9M631.3 112.7h6.4M634.5 104.5v2.1M634.5 109.5v6.4M634.5 118.9v2"/>
<path d="M640.6 117.7h6.3M640.6 107.7h6.3M640.7 112.7h2M643.8 114.6v6.3M643.8 104.5v6.4M690.1 117.7h6.4M690.1 107.7h6.4M693.3 114.6v6.3M693.3 104.5v6.4M89.6 123.7h1M93.6 123.7h6.3M96.8 120.5v6.4"/>
<path d="M96.8 129.9v1M102.9 123.7h1M139.6 123.7h1M143.6 123.7h6.4M146.8 120.5v6.4M146.8 129.9v1M153 123.7h1M90.9 319.8h6.3M90.9 311.3h6.3M91.6 315.6h.5M94 316.7v6.3M94 308.2v6.3"/>
<path d="M95.1 315.6h6.4M98.3 308.9v.5M98.3 312.4v6.4M99.4 319.8h6.3M99.4 311.3h6.3M102.6 316.7v6.3M102.6 308.2v6.3M104.5 315.6h.5M363 315.6h6.3M366.1 312.4v6.4M98.3 321.8v.5"/>
</g>
<g font-size="6.3">
<text x="724.7" y="499">RoboticArm6DOF - printed part</text>
<text x="724.7" y="506.6">manufacturing drawings</text>
<text x="728.1" y="524.9">D</text>
<text x="762.8" y="526.2">RA-DWG-100</text>
</g>
<g font-size="4.3">
<text x="654.8" y="477.8">Jay Patel</text>
<text x="699.3" y="478">11/1/2026</text>
</g>
<g font-size="4.2">
<text x="23" y="27.1">RA-110 WRISTYOKE</text>
<text x="52.8" y="24.4">8</text>
<text x="160.8" y="24.4">7</text>
<text x="268.7" y="24.4">6</text>
<text x="290.9" y="27.1">RA-111 WRISTBRACKET</text>
<text x="376.7" y="24.4">5</text>
<text x="484.6" y="24.4">4</text>
<text x="558.7" y="27.1">RA-112 GRIPPERBASE</text>
<text x="592.6" y="24.4">3</text>
<text x="700.5" y="24.4">2</text>
<text x="808.5" y="24.4">1</text>
<text x="23" y="32.1">PA6-CF, QTY 1, 59 g (INVENTOR)</text>
<text x="290.9" y="32.1">PA6-CF, QTY 1, 39 g (INVENTOR)</text>
<text x="558.7" y="32.1">PA6-CF, QTY 1, 27 g (INVENTOR)</text>
<text x="23" y="37.1">SCALE 1:1</text>
<text x="290.9" y="37.1">SCALE 1:1</text>
<text x="558.7" y="37.1">SCALE 1:1</text>
<text x="8.8" y="71.4">D</text>
<text x="852" y="71.4">D</text>
<text x="384.4" y="80.5">69.25</text>
<text x="652.3" y="87.2">82.00</text>
<text x="713.5" y="107.9">3</text>
<text x="715.8" y="107.9">5.0</text>
<text x="721.7" y="107.9">0</text>
<text x="713.5" y="113.5">3</text>
<text x="715.8" y="113.5">0.0</text>
<text x="721.7" y="113.5">0</text>
<text x="713.5" y="119.3">2</text>
<text x="715.8" y="119.3">5.0</text>
<text x="721.7" y="119.3">0</text>
<text x="72.3" y="123.9" transform="rotate(-90 72.3 123.9)">60.00</text>
<text x="713.5" y="144.2">.00</text>
<text x="618" y="163.5" transform="rotate(-90 618 163.5)">.00</text>
<text x="636" y="168.1" transform="rotate(-90 636 168.1)">18.00</text>
<text x="645.3" y="168.1" transform="rotate(-90 645.3 168.1)">27.25</text>
<text x="694.8" y="168.1" transform="rotate(-90 694.8 168.1)">76.75</text>
<text x="8.9" y="211.1">C</text>
<text x="852.2" y="211.1">C</text>
<text x="23" y="224">RA-113 FINGERL</text>
<text x="290.9" y="224">RA-114 FINGERR</text>
<text x="23" y="229">PA6-CF, QTY 1, 5 g (INVENTOR)</text>
<text x="290.9" y="229">PA6-CF, QTY 1, 6 g (INVENTOR)</text>
<text x="23" y="234.1">SCALE 1:1</text>
<text x="290.9" y="234.1">SCALE 1:1</text>
<text x="116.6" y="295.1">73.00</text>
<text x="384.4" y="295.1">73.00</text>
<text x="173.3" y="305.8">4.24</text>
<text x="173.3" y="311.5">.00</text>
<text x="441.1" y="311.5">.00</text>
<text x="173.3" y="317.1">.00</text>
<text x="441.1" y="317.1">.00</text>
<text x="77.8" y="320.8" transform="rotate(-90 77.8 320.8)">26.00</text>
<text x="173.3" y="322.8">4.24</text>
<text x="345.6" y="320.8" transform="rotate(-90 345.6 320.8)">26.00</text>
<text x="9" y="350.8">B</text>
<text x="94.2" y="351.8" transform="rotate(-90 94.2 351.8)">4.24</text>
<text x="99.8" y="349.5" transform="rotate(-90 99.8 349.5)">.00</text>
<text x="105.5" y="349.5" transform="rotate(-90 105.5 349.5)">.00</text>
<text x="111.2" y="351.8" transform="rotate(-90 111.2 351.8)">4.24</text>
<text x="367.7" y="349.4" transform="rotate(-90 367.7 349.4)">.00</text>
<text x="373.3" y="349.4" transform="rotate(-90 373.3 349.4)">.00</text>
<text x="852.2" y="350.8">B</text>
<text x="15" y="466.9">NOTES:</text>
<text x="15" y="471.9">1. MATERIAL: PA6-CF (BAMBU LAB) UNLESS NOTED; PETG WHERE NOTED. DRY PA6-CF 80 C / 8 H.</text>
<text x="15" y="476.9">2. PRINT: 0.4 MM NOZZLE, 0.2 MM LAYERS, 5 WALLS, 40% GYROID, 6 TOP/BOTTOM. ANNEAL PA6-CF 80 C / 6 H.</text>
<text x="15" y="482">3. BEARING SEATS PRINTED -0.10 MM, PRESS FIT AFTER TEST PRINT. M3/M4 BRASS HEAT-SET INSERTS WHERE 4.0 / 5.6 HOLES.</text>
<text x="8.9" y="490.5">A</text>
<text x="15" y="487">4. GEARS: 20 DEG PRESSURE ANGLE, PRINT FLAT (TEETH IN XY). UNTOLERANCED DIMS +/-0.2 MM.</text>
<text x="15" y="492">5. ALL DIMENSIONS MM. SOURCE: _build/design.py + build_parts.py (PARAMETRIC SCRIPT).</text>
<text x="852.2" y="490.5">A</text>
<text x="742.9" y="532.6">1 : 1</text>
<text x="812.4" y="532.6">3</text>
<text x="823" y="532.6">5</text>
<text x="52.8" y="537.5">8</text>
<text x="160.8" y="537.5">7</text>
<text x="268.7" y="537.5">6</text>
<text x="376.7" y="537.5">5</text>
<text x="484.6" y="537.5">4</text>
<text x="592.6" y="537.5">3</text>
<text x="700.5" y="537.5">2</text>
<text x="808.5" y="537.5">1</text>
</g>
<g font-size="3.5">
<text x="654.8" y="473.2">DRAWN</text>
<text x="654.8" y="482.8">CHECKED</text>
<text x="724.7" y="488.9">TITLE</text>
<text x="654.8" y="492.3">QA</text>
<text x="654.8" y="501.8">MFG</text>
<text x="654.8" y="511.4">APPROVED</text>
<text x="726.7" y="517.7">SIZE</text>
<text x="762.8" y="517.7">DWG NO</text>
<text x="841.4" y="517.7">REV</text>
<text x="724.7" y="530.4">SCALE</text>
<text x="800.9" y="532.6">SHEET</text>
<text x="817.4" y="532.6">OF</text>
</g>
</svg>
